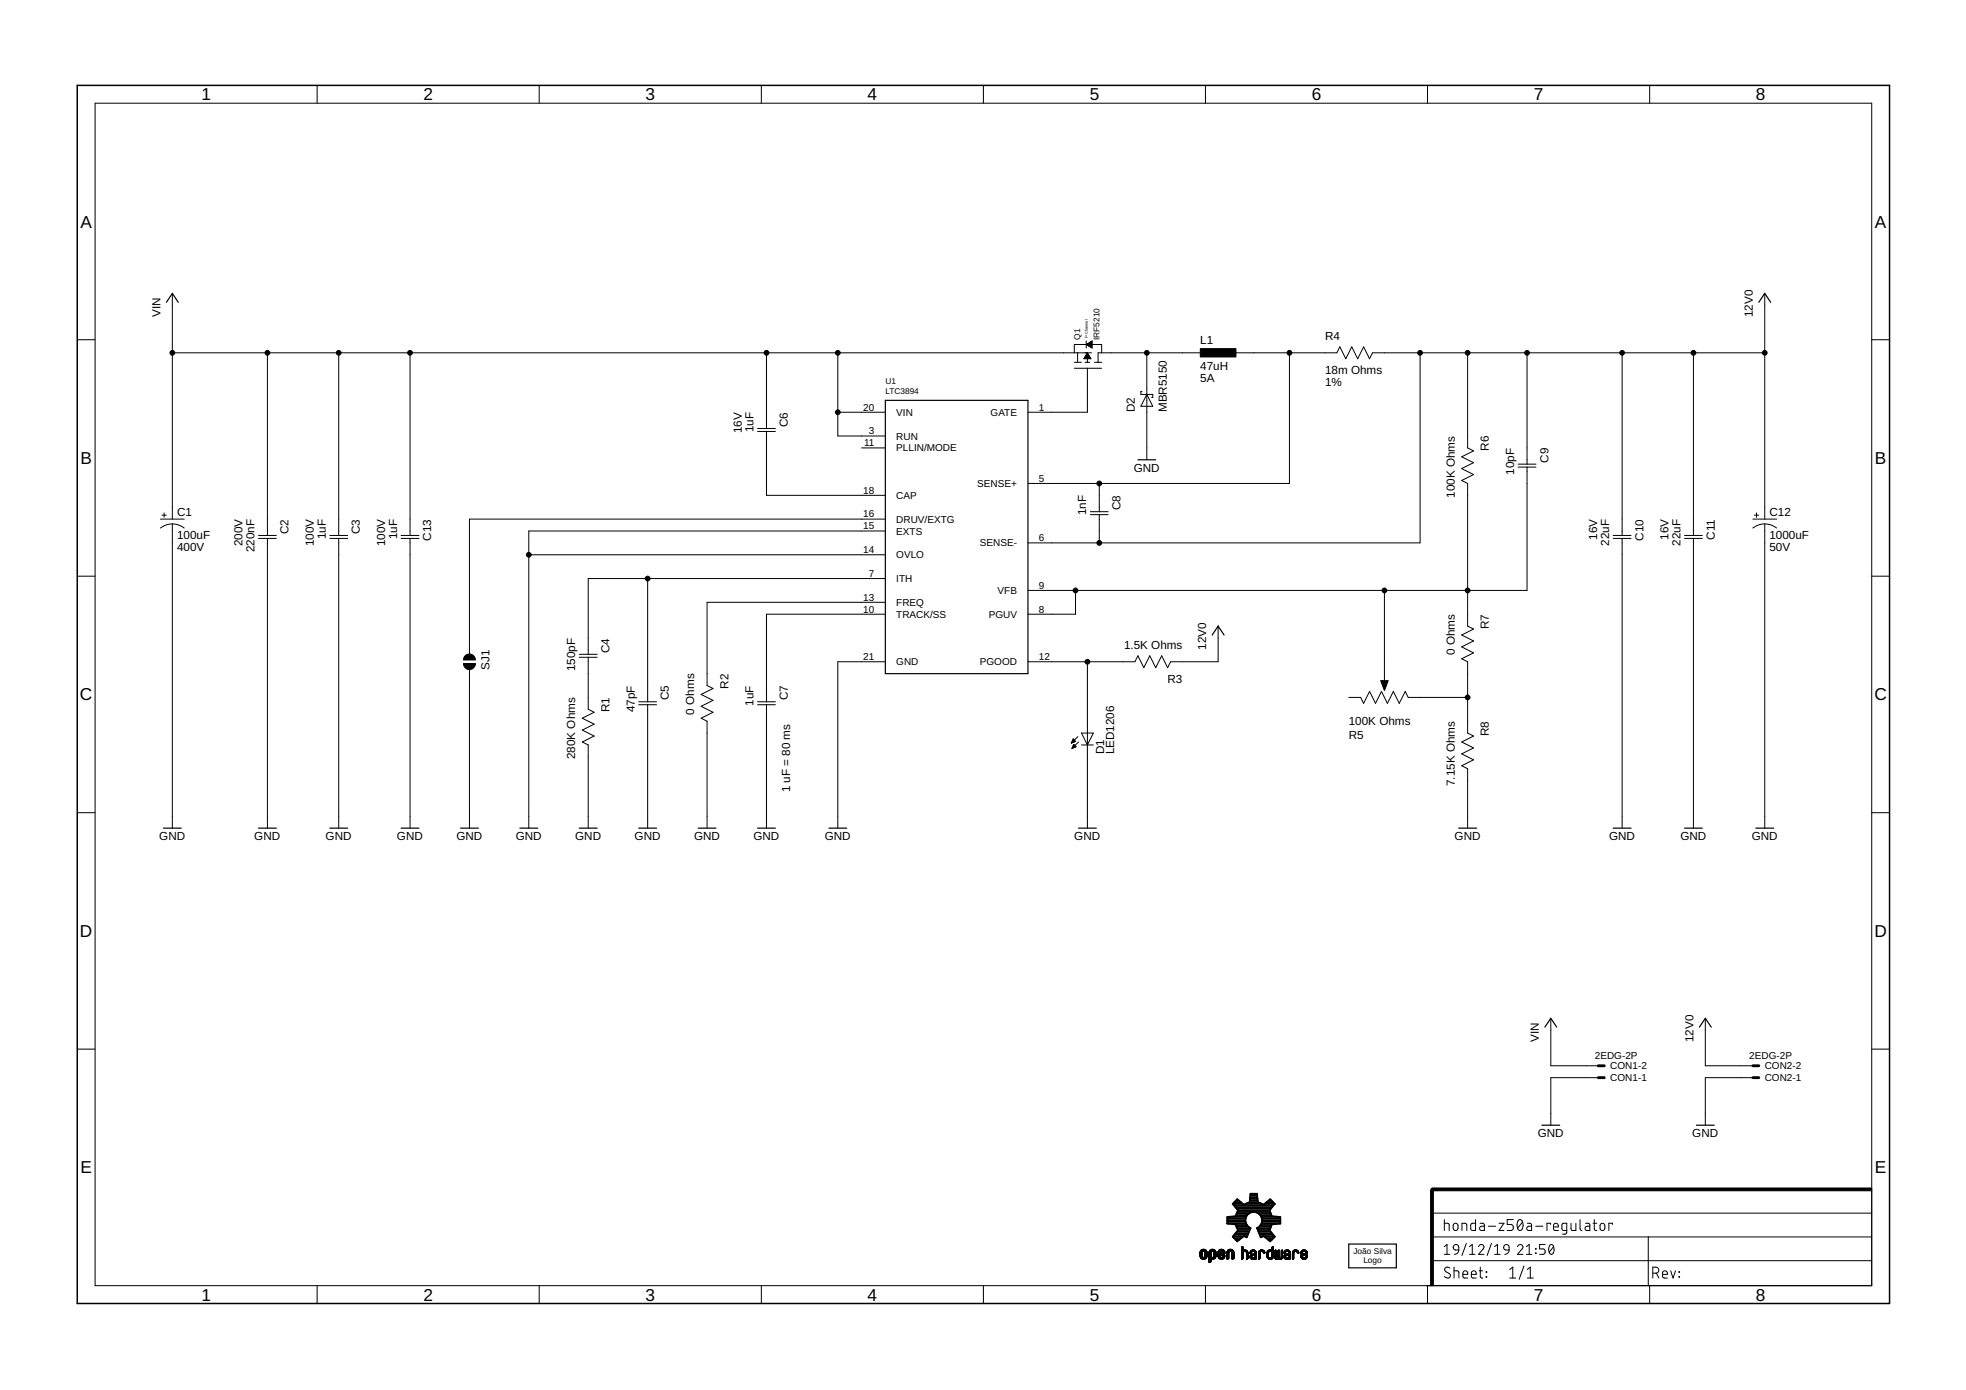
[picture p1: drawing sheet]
<svg xmlns="http://www.w3.org/2000/svg" width="420mm" height="297mm" viewBox="0 0 420 297" stroke-linecap="round" stroke-linejoin="round" font-family="sans-serif">
<g fill="none" stroke="#000" stroke-width=".21">
<path d="M67.8 18.2v3.9M115.2 18.2v3.9M162.7 18.2v3.9M210.2 18.2v3.9M257.6 18.2v3.9M305.1 18.2v3.9M352.6 18.2v3.9M20.3 22.1h379.7v252.6h-379.7zM16.5 72.6h3.8M36.8 75.4h196.5M36.8 62.7v48.2M57.1 75.4v39"/>
<path d="M72.4 75.4v39M87.6 75.4v39M163.8 75.4v16.2M179 75.4v17.8h10.2M229.6 78.7h5.8M229.6 75.4v-1.8h5.8v1.8M229.6 77.4h1.5M230.3 75.4v1.9M231.9 77.4h1M232.1 73.6l1.3-.7v1.5zM232.1 72.9v1.5M232.4 78.7v9.4h-12.7"/>
<path d="M232.4 75.4v2M232.4 75.4l.8 1.3h-1.6zM233.9 77.4h1.5M245.1 75.4v22.9M257.8 75.4h-23.1v2M262.9 75.4h22.8l.6-1.3 1.3 2.6 1.3-2.6 1.3 2.6 1.2-2.6 1.3 2.6 .6-1.3h83.8M275.6 75.4v27.9h-55.9M303.5 75.4v40.6h-83.8M313.6 75.4v20.3l1.3 .7-2.5 1.2 2.5 1.3-2.5 1.2 2.5 1.3-2.5 1.3 1.2 .6v30.5l1.3 .6-2.5 1.3 2.5 1.3-2.5 1.2 2.5 1.3-2.5 1.3 1.2 .6v15.3l1.3 .6-2.5 1.3 2.5 1.2-2.5 1.3 2.5 1.3-2.5 1.2 1.2 .7v12.7M326.3 75.4v23.8M346.7 75.4v39M361.9 75.4v39"/>
<path d="M377.1 62.7v48.2M400 72.6h3.8M161.9 91.6h3.8M161.9 92.2h3.8M163.8 92.2v13.7h25.4M179 88.1h10.2M184.1 95.7h5.1M244.1 83.7h-.3v.6h2.6v.6h-.3M245.1 84.3l1.3 2.5h-2.6zM324.4 99.2h3.9M324.4 99.8h3.9M326.3 99.8v26.4h-106.6"/>
<path d="M34.3 112.8a4.1 4.1 0 0 1 5.1 0M34.3 110.9h5.1M34.6 110.1h.9M35.1 109.6v.9M36.8 112v65M55.2 114.4h3.9M55.2 115.1h3.9M57.1 115.1v61.9M70.5 114.4h3.8M70.5 115.1h3.8M72.4 115.1v61.9M85.7 114.4h3.8"/>
<path d="M85.7 115.1h3.8M87.6 115.1v61.9M113 118.6h76.2M189.2 113.5h-76.2v63.5M189.2 110.9h-88.9v28.9M233 109.3h3.8M233 110h3.8M234.9 103.3v6M234.9 110v6M344.8 114.4h3.8M344.8 115.1h3.8M346.7 115.1v61.9"/>
<path d="M360 114.4h3.8M360 115.1h3.8M361.9 115.1v61.9M374.6 112.8a4.1 4.1 0 0 1 5.1 0M374.6 110.9h5.1M374.9 110.1h1M375.4 109.6v.9M377.1 112v65M16.5 123.1h3.8M123.8 139.8h3.8M138.4 123.6v26.4M189.2 123.6h-63.5v16.2"/>
<path d="M189.2 131.3h-25.4v18.7M189.2 128.7h-38.1v17.8l1.3 .6-2.6 1.3 2.6 1.3-2.6 1.2 2.6 1.3-2.6 1.3 1.3 .6v22.9M229.8 126.2v5.1h-10.1M260.3 133.8v7.6h-10.1l-.7 1.3-1.2-2.6-1.3 2.6-1.3-2.6-1.2 2.6-1.3-2.6-.7 1.3h-22.8M295.9 126.2v19.3M400 123.1h3.8M100.3 143.1v33.9M123.8 140.5h3.8M125.7 140.5v11.1l1.3 .6-2.6 1.3 2.6 1.2-2.6 1.3 2.6 1.3-2.6 1.3 1.3 .6v17.8M136.5 150h3.8M136.5 150.6h3.8M138.4 150.6v26.4"/>
<path d="M161.9 150h3.8M161.9 150.6h3.8M163.8 150.6v26.4M189.2 141.4h-10.2v35.6M229 158.8h.1M229 158.6h.3M229.1 158.5h.5M229.1 158.4h.7M229.1 159.9h.2M229.2 158.3h.5M229.2 159.7h.4M229.2 158.2h.4"/>
<path d="M229.2 159.6h.7M229.3 158.1h.2M229.3 159.5h.6M229.3 159.4h.5M229.4 159.3h.3M229.4 159.1h.1M229.5 159.1l.5 .5-.9 .4zM229.8 158.4l-.5-.5-.3 .9M229.8 158.4l-.8 .4M230.4 157.4l-1.4 1.4M230.5 158.6l-1.4 1.4M231.1 156.7h2.6l-1.3 2.5z"/>
<path d="M231.1 159.2h2.6M232.4 141.4v35.6M288.2 149h2.6l.6 1.3 1.3-2.5 1.3 2.5 1.2-2.5 1.3 2.5 1.3-2.5 1.2 2.5 1.3-2.5 .6 1.2h12.7M295.1 145.5h1.5l-.7 2zM295.2 145.6h1.4M295.2 145.8h1.3M295.3 145.9h1.2M295.3 146h1.1M295.4 146.1h1M295.4 146.2h1M295.4 146.3h.9M295.5 146.5h.8"/>
<path d="M295.5 146.6h.7M295.6 146.7h.6M295.6 146.8h.5M295.7 147h.4M295.7 147.1h.3M295.8 147.2h.2M295.8 147.3h.2M295.8 147.4h.1M16.5 173.7h3.8M400 173.7h3.8M331.4 217.6v10.2h10.2M364.4 217.6v10.2h10.2"/>
<path d="M16.5 224.2h3.8M341.6 230.3h-10.2v10.2M374.6 230.3h-10.2v10.2M400 224.2h3.8M306 259.2h94M67.8 274.7v3.9M115.2 274.7v3.9M162.7 274.7v3.9M210.2 274.7v3.9M256.5 268h.4M256.5 267.8h.4M256.5 267.9h.4"/>
<path d="M256.5 268.4h.4M256.5 268.3h.4M256.5 268.2h.4M256.5 268.1h.4M256.5 267.7h.4M256.5 268.6h.5M256.5 268.5h.4M256.5 267.6h.4M256.5 267.5h.4M256.5 268.7h1.4M256.6 268.7h1.3M256.6 267.3h1.3"/>
<path d="M256.6 267.3h1.2M256.6 268.8h1.2M256.7 267.2h1.1M256.7 267.2h1M256.7 268.9h1M256.8 267.1h.8M256.8 269h.8M256.9 267.5l-.4 .1M256.9 269h.6M257 267h.4M257 267.4l-.5 .1M257 267.4h-.5"/>
<path d="M257.1 269.1h.2M257.4 267.4h.5M257.4 267.4l.5 .1M257.5 267.5h.4M257.5 268.5h.4M257.5 267.6h.4M257.6 268h.3M257.6 267.8h.3M257.6 267.9h.3M257.6 268.4h.3M257.6 268.3h.3M257.6 268.2h.3"/>
<path d="M257.6 268.1h.3M257.6 267.7h.3M257.6 274.7v3.9M257.7 268.9h-1M257.8 268.8h-1.2M257.9 267.4h-1.4M257.9 268.6h-.5M257.9 268.6h-.4M258.4 269.4h.4M258.4 268h.4M258.4 267.8h.4M258.4 267.9h.4"/>
<path d="M258.4 269.6h.4M258.4 269.5h.4M258.4 269.3h.4M258.4 269.2h.4M258.4 269.1h.4M258.4 268.7h1.4M258.4 268.6h.6M258.4 268.6h.5M258.4 268.5h.4M258.4 268.4h.4M258.4 268.3h.4M258.4 268.2h.4"/>
<path d="M258.4 268.1h.4M258.4 267.7h.4M258.4 267.6h.4M258.4 267.5h.4M258.4 269.8h.1M258.5 267.4h1.3M258.5 267.3h1.3M258.5 267.3h1.2M258.6 267.2h1.1M258.6 269.7l-.2 .1M258.6 267.2h1M258.7 267.1h.8"/>
<path d="M258.7 269.7h-.3M258.8 267.1h.7M258.8 267.5l-.4 .1M258.9 267.4l-.5 .1M258.9 267h.4M259 267.4h-.6M259 269.1h.3M259.3 268.6h.5M259.3 267.4h.5M259.4 267.4l.4 .1M259.4 269l-1 .1M259.4 267.5h.4"/>
<path d="M259.4 268.5h.4M259.4 267.5l.5 .1M259.4 268.5h.5M259.5 268.4h.4M259.5 267.7h.4M259.5 267.6h.4M259.5 268h.4M259.5 267.8h.4M259.5 267.9h.4M259.5 268.3h.4M259.5 268.2h.4M259.5 268.1h.4"/>
<path d="M259.5 269h-1.1M259.6 268.9l-1.2 .1M259.7 268.9h-1.3M259.7 268.8l-1.3 .1M259.7 268.8h-1.3M259.8 268.7l-1.4 .1M259.8 268.6h-.4M260.3 267.8h.4M260.3 267.9h.4M260.3 268.5h.5M260.3 268.5h.4M260.3 268.4h.4"/>
<path d="M260.3 267.5h.4M260.3 268.6h.5M260.3 267.5h.5M260.3 268.6h.6M260.3 267.4h.6M260.4 268.7h1.3M260.4 267.4h1.3M260.4 268.8h1.2M260.4 267.3h1.3M260.4 267.3h1.2M260.5 268.8h1.1M260.5 268.9h1.1"/>
<path d="M260.5 267.2h1.1M260.6 268.9h.9M260.6 267.1h.9M260.6 269h.8M260.7 267.1h.7M260.7 267.7h-.4M260.7 267.6h-.4M260.8 267.9h.9M260.8 269h.5M260.8 268.4h-.5M260.8 267.4l-.5 .1M260.8 267h.4"/>
<path d="M260.9 268.3h-.6M260.9 269.1h.3M260.9 267.8h.8M261 267.8h.7M261 268.2l-.7 .1M261.1 268.2h-.8M261.2 267.7h.5M261.2 267.4h.5M261.2 268.1l-.9 .1M261.3 267.7h.4M261.3 268.6h.4M261.3 267.5h.4"/>
<path d="M261.3 268.5h.4M261.3 267.6h.4M261.4 268.4h.3M261.4 268.3h.3M261.4 268.1h-1.1M261.5 268.3h.2M261.5 268l-1.2 .1M261.6 268.2h.1M261.6 268h-1.3M261.7 268.7l-1.3 .1M261.7 268.2h.1M261.7 268.6h-.5"/>
<path d="M261.7 267.9h-1.4M262.2 268h.4M262.2 267.8h.4M262.2 267.9h.4M262.2 268.9h.4M262.2 268.8h.4M262.2 268.7h.4M262.2 268.6h.4M262.2 268.5h.4M262.2 268.4h.4M262.2 268.3h.4M262.2 268.2h.4"/>
<path d="M262.2 268.1h.4M262.2 267.7h.4M262.3 267.3h1.3M262.3 267.3h1.2M262.4 269l-.1 .1M262.4 267.2h1.1M262.5 267.1h.9M262.5 269h-.3M262.6 267.1h.7M262.6 268.9l-.4 .1M262.6 267.6h-.4M262.7 267.5l-.5 .1"/>
<path d="M262.7 267.5h-.4M262.7 267h.5M262.7 267.4l-.4 .1M262.8 267.4h-.5M263.1 267.4h.5M263.2 267.4l.5 .1M263.2 267.5h.5M263.3 268h.4M263.3 267.8h.4M263.3 267.9h.4M263.3 268.9h.4M263.3 268.8h.4"/>
<path d="M263.3 268.7h.4M263.3 268.6h.4M263.3 268.5h.4M263.3 268.4h.4M263.3 268.3h.4M263.3 268.2h.4M263.3 268.1h.4M263.3 267.7h.4M263.3 267.6h.4M263.3 269h.2M263.6 269h-.3M263.6 267.4h-1.3"/>
<path d="M263.7 268.9l-.4 .1M265.3 266.6h.3M265.3 268h.3M265.3 267.1l.3 .1M265.3 267.8h.3M265.3 267.9h.3M265.3 266.8h.3M265.3 266.9h.3M265.3 269.1h.1M265.3 268.9h.3M265.3 268.8h.3M265.3 268.7h.3"/>
<path d="M265.3 268.6h.3M265.3 268.5h.3M265.3 268.4h.3M265.3 268.3h.3M265.3 268.2h.3M265.3 268.1h.3M265.3 267.7h.3M265.3 267.4h1.3M265.3 267.3h1.2M265.3 267.2l1.2 .1M265.3 267.2h1.1M265.3 267.1h.3"/>
<path d="M265.3 267h.3M265.3 266.7h.3M265.4 266.5h.2M265.5 269l-.2 .1M265.6 269h-.3M265.7 267.6h-.4M265.7 267.5l-.4 .1M265.7 267.2h.6M265.7 267.5h-.4M265.8 267.4l-.5 .1M265.9 267.4h-.6M266 267.1h.1"/>
<path d="M266.1 267.4h.5M266.2 267.4l.4 .1M266.3 267.5h.4M266.4 267.6h.3M266.4 267.8h.3M266.4 267.7h.3M266.4 268h.3M266.4 267.9h.3M266.4 269.1h.1M266.4 268.9h.3M266.4 268.8h.3M266.4 268.7h.3"/>
<path d="M266.4 268.6h.3M266.4 268.5h.3M266.4 268.4h.3M266.4 268.3h.3M266.4 268.2h.3M266.4 268.1h.3M266.6 269l-.2 .1M266.7 269h-.3M267.1 267.8h.3M267.1 267.9h.3M267.1 268.7h.4M267.1 268.6h.3"/>
<path d="M267.1 268.5h.3M267.1 267.7h.3M267.2 268.8h.4M267.2 268.7h.3M267.2 267.7h.2M267.2 268.8h.8M267.2 267.5h.4M267.2 268.9h.8M267.3 268.9l.7 .1M267.3 267.4h1.1M267.3 269h.8M267.3 267.3h1"/>
<path d="M267.4 267.3h.9M267.4 267.8h-.3M267.4 269h.6M267.4 267.2h.8M267.5 268.1h1M267.5 267.6h-.3M267.5 269.1h.5M267.5 268.5h-.4M267.5 268.4h-.3M267.5 267.5l-.3 .1M267.5 267.2h.6M267.6 268.1h.9"/>
<path d="M267.6 267.4l-.4 .1M267.7 268.4h-.5M267.7 268h.8M267.7 269.1h.1M267.8 268.3h-.6M267.8 267.4h-.5M267.8 267.1h.1M267.8 268.8h.2M267.8 267.9h.7M267.9 267.4h.5M267.9 268.2l-.7 .1M267.9 267.9h.6"/>
<path d="M268 267.4h.4M268 268.2h-.7M268.1 267.5h.4M268.1 267.5l.4 .1M268.1 267.8h.4M268.2 267.8h.3M268.2 267.6h.3M268.2 268.9h.3M268.2 268.8h.3M268.2 268.7h.3M268.2 268.6h.3M268.2 268.5h.3"/>
<path d="M268.2 268.4h.3M268.2 268.3h.3M268.2 268.2h.3M268.2 267.7h.3M268.2 269.1h.1M268.4 269l-.2 .1M268.5 269h-.3M268.5 268.1l-1.1 .1M269 268h.3M269 267.8h.3M269 267.9h.3M269 269.1h.1"/>
<path d="M269 268.9h.3M269 268.8h.3M269 268.7h.3M269 268.6h.3M269 268.5h.3M269 268.4h.3M269 268.3h.3M269 268.2h.3M269 268.1h.3M269 267.7h.3M269 267.6h.3M269.1 267.4h1.1"/>
<path d="M269.1 269l-.1 .1M269.1 267.3h1.1M269.2 267.3h.9M269.2 269h-.2M269.3 268.9l-.3 .1M269.3 267.2h.7M269.3 267.7h-.3M269.3 267.2h.6M269.3 267.5l-.3 .1M269.4 267.5h-.4M269.5 267.4l-.5 .1M269.6 267.4h-.6"/>
<path d="M269.6 267.1h.1M269.7 267.4h.5M269.8 267.4l.5 .1M269.9 267.5h.4M270 267.5h.3M270 267.6h.3M270 267.7h.3M270.1 267.9h.1M270.3 267.8h-.3M270.3 267.7h-.3M270.7 268h.4M270.7 267.8h.4"/>
<path d="M270.7 267.9h.4M270.7 268.4h.4M270.7 268.3h.4M270.7 268.2h.4M270.7 268.1h.4M270.8 268.5h.3M270.8 267.7h.3M270.8 268.6h.3M270.8 268.7h.4M270.8 268.7l.4 .1M270.8 268.8h.6M270.9 268.8h1.1"/>
<path d="M270.9 268.9h1.1M270.9 267.3h1.2M271 268.9h.9M271 267.3h1.1M271.1 267.2h1M271.1 269h.7M271.1 267.6h-.3M271.1 267.5l-.3 .1M271.2 267.2h.5M271.2 269.1h.5M271.2 267.5h-.4M271.3 267.4l-.5 .1"/>
<path d="M271.4 269.1h.1M271.4 267.4h-.5M271.4 267.1h.1M271.5 267.4h.6M271.5 268.8h.6M271.6 267.4h.5M271.7 268.8h.4M271.7 267.5h.4M271.8 267.5h.3M271.8 267.6h.3M271.8 268.1h.3M271.8 267.1h.3"/>
<path d="M271.8 267.8h.3M271.8 267.9h.3M271.8 266.9h.3M271.8 266.8h.3M271.8 268.5h.3M271.8 268.4h.3M271.8 268.3h.3M271.8 268.2h.3M271.8 268h.3M271.8 267.7h.3M271.8 267h.3M271.8 266.7h.3"/>
<path d="M271.8 266.6h.3M271.9 269h-.9M271.9 266.5h.2M272.1 268.7h-.4M272.1 268.6h-.3M272.1 267.4h-1.2M272.4 268h.3M272.4 267.8h.3M272.4 267.9h.3M272.4 268.6h.3M272.4 268.5h.3M272.4 268.4h.3"/>
<path d="M272.4 268.3h.3M272.4 268.2h.3M272.4 268.1h.3M272.4 267.7h.3M272.4 267.6h.3M272.4 267.5h.3M272.4 267.4h.3M272.4 267.3h.3M272.4 268.8h.4M272.4 268.7h.4M272.5 267.2h.2M272.5 268.9h1.5"/>
<path d="M272.6 267.2h.1M272.6 269h1.4M272.6 269h.6M272.7 269.1h.4M272.9 269.1h.1M272.9 268.8h.7M273.1 268.8h.4M273.1 268.7h.3M273.1 268.6h.3M273.1 268.5h.3M273.1 268.4h.3M273.1 268.3h.3"/>
<path d="M273.1 268.2h.3M273.1 268.1h.3M273.1 267.8h.3M273.1 267.9h.3M273.1 268h.3M273.1 267.7h.3M273.1 267.6h.3M273.1 267.5h.3M273.1 267.4h.3M273.1 267.3h.3M273.1 267.2h.3M273.2 267.2h.2"/>
<path d="M273.3 267.2h.1M273.3 269h.6M273.4 269.1h.4M273.8 268.7h.3M273.8 268.6h.3M273.8 268h.3M273.8 267.8h.3M273.8 267.9h.3M273.8 268.5h.3M273.8 268.4h.3M273.8 268.3h.3M273.8 268.2h.3"/>
<path d="M273.8 268.1h.3M273.8 267.7h.3M273.8 267.6h.3M273.8 267.5h.3M273.8 267.4h.3M273.8 267.3h.3M273.9 267.2h.2M274 267.2h.1M274 268.9l-1.5 .1M274.1 268.8l-1.6 .1M274.1 268.8h-.4M274.4 268.7h.3"/>
<path d="M274.4 268.6h.3M274.4 268.5h.3M274.4 268.7l.4 .1M274.4 267.7h.3M274.4 268.8h.5M274.4 268.8h.8M274.5 268.9h.8M274.5 267.4h1.1M274.6 267.3h1M274.6 267.9h-.2M274.6 269h.7M274.6 267.3h.9"/>
<path d="M274.7 267.8h-.3M274.7 269h.6M274.7 268.1h1M274.7 267.6h-.3M274.7 267.2h.7M274.7 268.5h-.3M274.8 269.1h.5M274.8 267.2h.6M274.8 268.4h-.4M274.8 267.5l-.4 .1M274.8 267.5h-.3M274.8 268.1h.9"/>
<path d="M274.9 268.4h-.5M274.9 267.4l-.4 .1M275 268h.7M275 268.3h-.6M275 267.4h-.5M275 267.1h.1M275.1 268.8h.1M275.1 267.9h.6M275.1 267.4h.6M275.2 268.2l-.7 .1M275.2 267.9h.5M275.3 268.2h-.8"/>
<path d="M275.3 267.4l.4 .1M275.3 267.5h.4M275.4 267.8h.3M275.4 267.5l.3 .1M275.4 267.6h.3M275.4 267.7h.3M275.5 269.1h.1M275.5 268.9h.2M275.5 268.8h.2M275.5 268.7h.2M275.5 268.6h.2M275.5 268.5h.2"/>
<path d="M275.5 268.4h.2M275.5 268.3h.2M275.5 268.2h.2M275.5 267.7h.2M275.7 269l-.2 .1M275.7 269h-.2M275.7 268.1l-1.1 .1M276.2 268h.3M276.2 267.8h.3M276.2 267.9h.3M276.2 269.1h.1M276.2 268.9h.3"/>
<path d="M276.2 268.8h.3M276.2 268.7h.3M276.2 268.6h.3M276.2 268.5h.3M276.2 268.4h.3M276.2 268.3h.3M276.2 268.2h.3M276.2 268.1h.3M276.2 267.5h.4M276.3 267.4h1.2M276.4 269l-.2 .1M276.4 267.3h1"/>
<path d="M276.4 267.3h.9M276.5 269h-.3M276.5 267.7h-.3M276.5 267.2h.8M276.5 267.6h-.3M276.6 267.2h.6M276.6 267.5h-.4M276.7 267.4l-.4 .1M276.8 267.4h-.5M276.8 267.1h.2M276.9 267.4h.6M277.1 267.4l.4 .1"/>
<path d="M277.2 267.5h.3M277.2 267.5l.4 .1M277.2 267.6h.4M277.3 267.7h.3M277.3 267.9h.1M277.5 267.8h-.2M277.6 267.8h-.3M278 268h.3M278 267.8h.3M278 267.9h.3M278 268.6h.4M278 268.6h.3"/>
<path d="M278 268.5h.3M278 268.1h1.1M278 267.7h.3M278 267.6h.3M278 268.7h.4M278.1 268.8h.5M278.1 268.7l.4 .1M278.1 268.8h1.2M278.2 267.4h1.1M278.2 267.3h1M278.2 268.9h1M278.3 267.3h.8"/>
<path d="M278.3 269h.8M278.3 267.2h.8M278.3 268.5h-.3M278.3 267.7h-.3M278.4 269h.6M278.4 268.4h-.4M278.4 267.2h.6M278.4 267.5l-.4 .1M278.4 267.5h-.3M278.4 269.1h.6M278.5 268.4h-.5M278.5 267.4l-.4 .1"/>
<path d="M278.6 268.3h-.6M278.6 267.4h-.5M278.6 267.1h.1M278.7 269.1h.1M278.7 268.2l-.7 .1M278.8 267.9h.6M278.8 267.4h.5M278.8 268.2h-.8M278.9 267.4l.4 .1M278.9 268.8h.4M278.9 267.8h.5M279 267.5h.4"/>
<path d="M279 268.1l-1 .1M279 267.8h.4M279 268.6h.4M279 267.6h.4M279.1 267.7h.3M279.1 268.5h.3M279.1 268.4h.3M279.2 268l-.8 .1M279.2 268.9h-1M279.3 268.3h.1M279.3 268.8h-.5M279.3 268h-.8"/>
<path d="M279.4 268.7h-.4M279.4 268.6h-.3M279.4 267.9h-.7M305.1 274.7v3.9M306 269.4h94M306 264.3h94M308.7 261.4l.9 .1 .1 1.5M308.7 260.6v2.4M308.7 266.4l.5-.5v2.2M308.7 268.1h1.1M309.8 271a.58 .58 0 0 0-.8-.1 .58 .58 0 0 0 0 .9l.7 .3a.54 .54 0 0 1 .2 .8 .54 .54 0 0 1-.7 .2l-.5-.3M310.7 261.6l.5-.2a.92 .92 0 0 1 .1 1.5l-.3 .1-.4-.4z"/>
<path d="M310.7 266.1l.4-.1 .5 .1 .2 1-1.1-.1-.1-.4zM310.7 271.6l1 .1 .1 1.4M310.7 270.8v2.3M311.8 267.1l-.3 .7-.7 .3M312.4 263v-1.6l1 .1 .1 1.5M312.6 272.3h1.1a.54 .54 0 0 0-.4-.7 .54 .54 0 0 0-.7 .5l.2 .9 .9 .1M313.4 265.7l-1 2.6M314 268.1h1.2M314 266.4l.6-.5v2.2M314.5 272.3h1a.54 .54 0 0 0-.4-.7 .54 .54 0 0 0-.6 .5l.1 .9 .9 .1M315.3 260.6v2.4l-.7-.1-.3-.3v-1l.3-.2h.7M316 266.4a.58 .58 0 0 1 .8-.4 .58 .58 0 0 1 .2 .9l-1 1.2h1.1"/>
<path d="M316.1 271.6h.8M316.3 261.4h.7l.2 .2v1.4h-.6a.46 .46 0 0 1-.4-.5 .46 .46 0 0 1 .4-.5h.6M316.4 270.8v2.1l.5 .2M317.6 271.8l.1 .1zM317.6 272.8l.1 .1zM318.1 262h1.5M318.7 265.7l-.9 2.6M319.4 268.1h1.2M319.4 266.4l.6-.5v2.2M320.4 261.4h1l-1 1.6h1M321.5 266.1l.3-.1 .6 .1 .1 1-1-.1-.1-.4zM322.5 267.1l-.3 .7-.6 .3"/>
<path d="M322.6 273.1h1.3M322.6 271.3l.7-.5v2.3M323.4 260.6h-1.3v1.1h.8a.66 .66 0 0 1 .5 .6 .66 .66 0 0 1-.5 .7h-.8M324.3 266.4a.58 .58 0 0 1 .8-.4 .58 .58 0 0 1 .2 .9l-1 1.2h1.2M324.5 260.8a.62 .62 0 0 1 .7-.1 .62 .62 0 0 1 .3 .8 .99 .99 0 0 1-.8 1.4 1.68 1.68 0 0 1-.2-2.1zM325.4 261.1l-1.1 1.3M325.7 270.5l-1 2.9M326.2 268.1h1.2M326.2 266.4l.6-.5v2.2M326.4 261.4h.7l.2 .4v1.2h-.6a.46 .46 0 0 1-.4-.5 .46 .46 0 0 1 .4-.5h.6M326.4 273.1h1.3M326.4 271.3l.6-.5v2.3"/>
<path d="M328.2 266.8l.1 .1zM328.2 267.8l.1 .1zM328.2 262h1.5M330.2 265.9h-1.2v1h.7a.59 .59 0 0 1 .5 .6 .59 .59 0 0 1-.5 .6h-.7M331.2 266.1l.2-.1a.86 .86 0 0 1 .7 1.3 .6 .6 0 0 1-.6 .8 .6 .6 0 0 1-.5-.8v-.6zM331.4 261.7v-.3h-.8v1.6M332 262.2h1a.55 .55 0 0 0-.3-.8 .55 .55 0 0 0-.7 .5l.1 .9 .9 .2M332 266.4l-.9 1.2M334.8 263l-.8-.1-.2-.2v-1.1l.2-.2h.8v2l-.2 .3h-.7M335.7 261.4l.1 1.3 .3 .3h.7v-1.6M337.7 260.6v2l.1 .2 .3 .2M338.9 261.4h.6l.2 .2 .1 1.4h-.6a.46 .46 0 0 1-.5-.5 .46 .46 0 0 1 .5-.5h.6"/>
<path d="M340.5 261.4h.7M340.7 260.6v2.1l.5 .3M342.1 261.6l.3-.2 .5 .2 .1 .8a.52 .52 0 0 1-.5 .6 .52 .52 0 0 1-.6-.6zM344.6 261.7v-.3h-.8v1.6M352.3 264.3v10.3M352.6 274.7v3.9M353.2 272.1h.7a.65 .65 0 0 0 .6-.7 .65 .65 0 0 0-.6-.6h-.7v2.3M354 272.1l.5 1M355.3 272.3h1a.54 .54 0 0 0-.3-.7 .54 .54 0 0 0-.7 .5l.1 .9 .9 .1M357 271.6l.5 1.5 .6-1.5M358.8 272.8l.1 .1zM358.8 271.8l.1 .1z"/>
</g>
<path d="M16.5 18.2h387.3v260.4h-387.3z" fill="none" stroke="#000" stroke-width=".32"/>
<path d="M256.5 74.5h7.6v1.8h-7.6zM305.7 254.4h.6v20.3h-.6zM306 253.9h94v.6h-94z" fill="#000" stroke="#000" stroke-width=".21"/>
<path d="M341.6 227.8h1.3M341.6 230.3h1.3M374.6 227.8h1.3M374.6 230.3h1.3M307.3 254.2h-1.3v1.2" fill="none" stroke="#000" stroke-width=".61"/>
<g fill="none" stroke="#000" stroke-width=".25">
<path d="M35.6 64.6l1.2-1.9 1.3 1.9M375.9 64.6l1.2-1.9 1.3 1.9M189.2 85.6h30.5v58.4h-30.5zM243.2 98.3h3.8M259.1 135.7l1.2-1.9 1.3 1.9M34.9 177h3.8M55.2 177h3.9M70.5 177h3.8M85.7 177h3.8M98.4 177h3.8M111.1 177h3.8M123.8 177h3.8"/>
<path d="M136.5 177h3.8M149.2 177h3.8M161.9 177h3.8M177.1 177h3.9M230.5 177h3.8M311.7 177h3.9M344.8 177h3.8M360 177h3.8M375.2 177h3.9M330.2 219.5l1.2-1.9 1.3 1.9M363.2 219.5l1.2-1.9 1.3 1.9M329.5 240.5h3.8"/>
<path d="M362.5 240.5h3.9M288.2 265.9h10.2v5h-10.2z"/>
</g>
<g fill="none" stroke="#000" stroke-width=".3">
<path d="M231.9 76.5h1M232.1 76.1h.6M232.4 75.6v.2M232.4 73.5h.1M232.4 75.6h.1M232.5 73.5l-.1 .2M232.5 73.5v.2h.2M232.6 76.1l.1 .1-.8 .1h.8l.2 .2M232.6 75.8l-.4 .2h.4l-.1 .1M232.7 73.4v.5h.3l.1 .2M232.9 76.5h.1M233 73.2l-.1 .1v.6"/>
<path d="M233.2 73.1v1M233.2 73.1h.1M233.3 73l-.1 .1M233.3 73h.1M233.3 73v1.2"/>
</g>
<g fill="#000" stroke="#000" stroke-width=".21">
<path d="M99.1 141.8h2.5a1.27 1.27 0 0 1-1.3 1.3 1.27 1.27 0 0 1-1.2-1.3z" fill-rule="evenodd"/>
<path d="M99.5 140.1a1.29 1.29 0 0 1 1.3-.2 1.29 1.29 0 0 1 .8 1.1h-2.5v-.4z" fill-rule="evenodd"/>
<circle cx="36.8" cy="75.4" r=".51"/>
<circle cx="57.1" cy="75.4" r=".51"/>
<circle cx="72.4" cy="75.4" r=".51"/>
<circle cx="87.6" cy="75.4" r=".51"/>
<circle cx="163.8" cy="75.4" r=".51"/>
<circle cx="179" cy="75.4" r=".51"/>
<circle cx="245.1" cy="75.4" r=".51"/>
<circle cx="275.6" cy="75.4" r=".51"/>
<circle cx="303.5" cy="75.4" r=".51"/>
<circle cx="313.6" cy="75.4" r=".51"/>
<circle cx="326.3" cy="75.4" r=".51"/>
<circle cx="346.7" cy="75.4" r=".51"/>
<circle cx="361.9" cy="75.4" r=".51"/>
<circle cx="377.1" cy="75.4" r=".51"/>
<circle cx="179" cy="88.1" r=".51"/>
<circle cx="113" cy="118.6" r=".51"/>
<circle cx="234.9" cy="116" r=".51"/>
<circle cx="234.9" cy="103.3" r=".51"/>
<circle cx="138.4" cy="123.6" r=".51"/>
<circle cx="229.8" cy="126.2" r=".51"/>
<circle cx="295.9" cy="126.2" r=".51"/>
<circle cx="313.6" cy="126.2" r=".51"/>
<circle cx="232.4" cy="141.4" r=".51"/>
<circle cx="313.6" cy="149" r=".51"/>
</g>
<g fill="none" stroke="#000" stroke-width=".38">
<path d="M263.4 257.3l1.2 1.4-.5 1.2-1.8 .2v1.4M263.4 257.3h2.2M263.7 257.6h8.5M263.8 256.9h1.4M264 258h7.9M264.1 256.6h.7M264.2 259.7h2.3M264.3 259.4h2.6M264.3 258.3h7.3M264.4 259h7M264.6 258.7h6.7M266.2 257.3h3.5"/>
<path d="M266.2 257.2l.9-.3 .2-1.8h1.3l.2 1.8 .8 .3M266.2 257.2l-.3 .3-1.5-1.2-1 1M267.1 256.9h1.7M267.1 256.6h1.7M267.1 256.2h1.7M267.2 255.9h1.5M267.2 255.5h1.5M267.2 255.2h1.4M267.8 259a1.78 1.78 0 0 0-1.6 1.5 1.78 1.78 0 0 0 1.1 1.9l-.9 2-.5-.3-1.5 1.2-1-1 1.2-1.5M268.1 259l.6 .1 .7 .6M269 259.4h2.6M269.4 259.7l.2 .5 .1 .9"/>
<path d="M269.4 259.7h2.3M269.6 257.2l.4 .3 1.5-1.2 .9 1M270.3 257.3h2.1M270.7 256.9h1.4M271.1 256.6h.6M272.4 257.3l-1.1 1.4 .5 1.2 1.8 .2v1.4M262.3 261.5l1.8 .2 .3 .8M262.3 261.5h4M262.3 261.1h3.9M262.3 260.8h3.8M262.3 260.4h3.9M262.6 260.1h3.7"/>
<path d="M263.5 264.2h2.2M263.7 264.6h1.6M263.8 263.9h2.9M264.1 263.5h2.7M264.1 264.9h.7M264.2 261.8h2.3M264.3 262.1h2.5M264.3 263.2h2.6M264.4 262.5l.2 .3M264.4 262.5h2.8M264.6 262.8h2.5M266.1 264.2h.4"/>
<path d="M268.6 262.5h2.9M268.8 262.8h2.5M268.9 263.2h2.6M269.1 263.5h2.7M269.1 262.1h2.5M269.2 263.9h2.9M269.4 264.2h.4M269.4 261.8h2.3M269.6 260.1h3.7M269.6 261.5h4M269.7 260.4h3.9M269.7 261.1l-.4 .8-.7 .5 .9 2 .5-.3 1.5 1.2 .9-1-1.1-1.5"/>
<path d="M269.7 261.1h3.9M269.7 260.8h3.9M270.2 264.2h2.2M270.6 264.6h1.6M271 264.9h.8M271.5 262.5l-.2 .3M273.6 261.5l-1.8 .2-.3 .8"/>
</g>
<g font-size="3.7">
<text x="43" y="21.4">1</text>
<text x="90.5" y="21.4">2</text>
<text x="138" y="21.4">3</text>
<text x="185.4" y="21.4">4</text>
<text x="232.9" y="21.4">5</text>
<text x="280.3" y="21.4">6</text>
<text x="327.8" y="21.4">7</text>
<text x="375.3" y="21.4">8</text>
<text x="17.2" y="48.6">A</text>
<text x="400.7" y="48.6">A</text>
<text x="17.2" y="99.2">B</text>
<text x="400.7" y="99.2">B</text>
<text x="17.1" y="149.7">C</text>
<text x="400.6" y="149.7">C</text>
<text x="17.1" y="200.2">D</text>
<text x="400.6" y="200.2">D</text>
<text x="17.2" y="250.8">E</text>
<text x="400.7" y="250.8">E</text>
<text x="43" y="277.9">1</text>
<text x="90.5" y="277.9">2</text>
<text x="138" y="277.9">3</text>
<text x="185.4" y="277.9">4</text>
<text x="232.9" y="277.9">5</text>
<text x="280.3" y="277.9">6</text>
<text x="327.8" y="277.9">7</text>
<text x="375.3" y="277.9">8</text>
</g>
<g font-size="2.5">
<text x="34.3" y="67.8" transform="rotate(-90 34.3 67.8)">VIN</text>
<text x="374.6" y="67.8" transform="rotate(-90 374.6 67.8)">12V0</text>
<text x="256.5" y="73.5">L1</text>
<text x="283.2" y="72.6">R4</text>
<text x="256.5" y="81.6">5A</text>
<text x="256.5" y="79">47uH</text>
<text x="283.2" y="82.5">1%</text>
<text x="283.2" y="79.9">18m Ohms</text>
<text x="242.5" y="88.1" transform="rotate(-90 242.5 88.1)">D2</text>
<text x="249.4" y="88.1" transform="rotate(-90 249.4 88.1)">MBR5150</text>
<text x="158.5" y="92.5" transform="rotate(-90 158.5 92.5)">16V</text>
<text x="161" y="92.4" transform="rotate(-90 161 92.4)">1uF</text>
<text x="168.4" y="91.3" transform="rotate(-90 168.4 91.3)">C6</text>
<text x="242.3" y="100.8">GND</text>
<text x="318.2" y="96.4" transform="rotate(-90 318.2 96.4)">R6</text>
<text x="323.6" y="101.4" transform="rotate(-90 323.6 101.4)">10pF</text>
<text x="330.9" y="98.9" transform="rotate(-90 330.9 98.9)">C9</text>
<text x="310.9" y="106.4" transform="rotate(-90 310.9 106.4)">100K Ohms</text>
<text x="37.8" y="110.3">C1</text>
<text x="232.2" y="110.2" transform="rotate(-90 232.2 110.2)">1nF</text>
<text x="239.5" y="109.1" transform="rotate(-90 239.5 109.1)">C8</text>
<text x="378.2" y="110.3">C12</text>
<text x="37.8" y="117.7">400V</text>
<text x="37.8" y="115.1">100uF</text>
<text x="51.8" y="116.8" transform="rotate(-90 51.8 116.8)">200V</text>
<text x="54.4" y="118" transform="rotate(-90 54.4 118)">220nF</text>
<text x="61.7" y="114.1" transform="rotate(-90 61.7 114.1)">C2</text>
<text x="67.1" y="116.8" transform="rotate(-90 67.1 116.8)">100V</text>
<text x="69.6" y="115.2" transform="rotate(-90 69.6 115.2)">1uF</text>
<text x="76.9" y="114.1" transform="rotate(-90 76.9 114.1)">C3</text>
<text x="82.3" y="116.8" transform="rotate(-90 82.3 116.8)">100V</text>
<text x="84.9" y="115.2" transform="rotate(-90 84.9 115.2)">1uF</text>
<text x="92.2" y="115.5" transform="rotate(-90 92.2 115.5)">C13</text>
<text x="341.4" y="115.4" transform="rotate(-90 341.4 115.4)">16V</text>
<text x="343.9" y="116.6" transform="rotate(-90 343.9 116.6)">22uF</text>
<text x="351.2" y="115.5" transform="rotate(-90 351.2 115.5)">C10</text>
<text x="356.6" y="115.4" transform="rotate(-90 356.6 115.4)">16V</text>
<text x="359.1" y="116.6" transform="rotate(-90 359.1 116.6)">22uF</text>
<text x="366.5" y="115.3" transform="rotate(-90 366.5 115.3)">C11</text>
<text x="378.2" y="117.7">50V</text>
<text x="378.2" y="115.1">1000uF</text>
<text x="318.2" y="134.5" transform="rotate(-90 318.2 134.5)">R7</text>
<text x="104.6" y="143.2" transform="rotate(-90 104.6 143.2)">SJ1</text>
<text x="122.9" y="143.4" transform="rotate(-90 122.9 143.4)">150pF</text>
<text x="130.3" y="139.5" transform="rotate(-90 130.3 139.5)">C4</text>
<text x="240.2" y="138.6">1.5K Ohms</text>
<text x="257.8" y="138.9" transform="rotate(-90 257.8 138.9)">12V0</text>
<text x="310.9" y="140" transform="rotate(-90 310.9 140)">0 Ohms</text>
<text x="143" y="149.7" transform="rotate(-90 143 149.7)">C5</text>
<text x="155.7" y="147.2" transform="rotate(-90 155.7 147.2)">R2</text>
<text x="168.4" y="149.7" transform="rotate(-90 168.4 149.7)">C7</text>
<text x="249.5" y="146">R3</text>
<text x="130.3" y="152.2" transform="rotate(-90 130.3 152.2)">R1</text>
<text x="135.6" y="152.2" transform="rotate(-90 135.6 152.2)">47pF</text>
<text x="148.3" y="152.7" transform="rotate(-90 148.3 152.7)">0 Ohms</text>
<text x="161" y="150.8" transform="rotate(-90 161 150.8)">1uF</text>
<text x="288.3" y="154.9">100K Ohms</text>
<text x="235.9" y="161.2" transform="rotate(-90 235.9 161.2)">D1</text>
<text x="238.1" y="161.2" transform="rotate(-90 238.1 161.2)">LED1206</text>
<text x="288.3" y="157.9">R5</text>
<text x="318.2" y="157.3" transform="rotate(-90 318.2 157.3)">R8</text>
<text x="122.9" y="162.2" transform="rotate(-90 122.9 162.2)">280K Ohms</text>
<text x="168.9" y="169.4" transform="rotate(-90 168.9 169.4)">1 uF = 80 ms</text>
<text x="310.9" y="168" transform="rotate(-90 310.9 168)">7.15K Ohms</text>
<text x="34" y="179.5">GND</text>
<text x="54.4" y="179.5">GND</text>
<text x="69.6" y="179.5">GND</text>
<text x="84.8" y="179.5">GND</text>
<text x="97.5" y="179.5">GND</text>
<text x="110.2" y="179.5">GND</text>
<text x="122.9" y="179.5">GND</text>
<text x="135.6" y="179.5">GND</text>
<text x="148.3" y="179.5">GND</text>
<text x="161" y="179.5">GND</text>
<text x="176.3" y="179.5">GND</text>
<text x="229.6" y="179.5">GND</text>
<text x="310.9" y="179.5">GND</text>
<text x="343.9" y="179.5">GND</text>
<text x="359.1" y="179.5">GND</text>
<text x="374.4" y="179.5">GND</text>
<text x="328.9" y="222.7" transform="rotate(-90 328.9 222.7)">VIN</text>
<text x="361.9" y="222.7" transform="rotate(-90 361.9 222.7)">12V0</text>
<text x="328.6" y="243">GND</text>
<text x="361.7" y="243">GND</text>
</g>
<g font-size="2.1">
<text x="184.5" y="87.7">20</text>
<text x="191.5" y="88.8">VIN</text>
<text x="211.7" y="88.8">GATE</text>
<text x="222" y="87.7">1</text>
<text x="184.7" y="95.4">11</text>
<text x="185.7" y="92.8">3</text>
<text x="191.5" y="93.9">RUN</text>
<text x="191.5" y="96.5">PLLIN/MODE</text>
<text x="184.5" y="105.5">18</text>
<text x="191.5" y="106.6">CAP</text>
<text x="208.9" y="104.1">SENSE+</text>
<text x="222" y="103">5</text>
<text x="184.5" y="113.1">15</text>
<text x="184.5" y="110.6">16</text>
<text x="191.5" y="111.7">DRUV/EXTG</text>
<text x="184.5" y="118.2">14</text>
<text x="191.5" y="119.3">OVLO</text>
<text x="191.5" y="114.2">EXTS</text>
<text x="209.4" y="116.8">SENSE-</text>
<text x="222" y="115.7">6</text>
<text x="185.7" y="123.3">7</text>
<text x="191.5" y="124.4">ITH</text>
<text x="222" y="125.8">9</text>
<text x="184.5" y="130.9">10</text>
<text x="184.5" y="128.4">13</text>
<text x="191.5" y="129.5">FREQ</text>
<text x="213.2" y="126.9">VFB</text>
<text x="222" y="130.9">8</text>
<text x="191.5" y="132">TRACK/SS</text>
<text x="211.3" y="132">PGUV</text>
<text x="184.5" y="141.1">21</text>
<text x="191.5" y="142.2">GND</text>
<text x="209.4" y="142.2">PGOOD</text>
<text x="222" y="141.1">12</text>
<text x="340.8" y="226.4">2EDG-2P</text>
<text x="373.8" y="226.4">2EDG-2P</text>
<text x="344.1" y="228.5">CON1-2</text>
<text x="344.1" y="231.1">CON1-1</text>
<text x="377.1" y="228.5">CON2-2</text>
<text x="377.1" y="231.1">CON2-1</text>
</g>
<g font-size="1.8">
<text x="230.8" y="72.6" transform="rotate(-90 230.8 72.6)">Q1</text>
<text x="235" y="72.6" transform="rotate(-90 235 72.6)">IRF5210</text>
<text x="189.2" y="82">U1</text>
<text x="189.2" y="84.3">LTC3894</text>
<text x="289.3" y="268.1">João Silva</text>
<text x="291.4" y="270">Logo</text>
</g>
<text font-size=".8" x="232.5" y="72.3" transform="rotate(-90 232.5 72.3)">P-Channel</text>
</svg>
